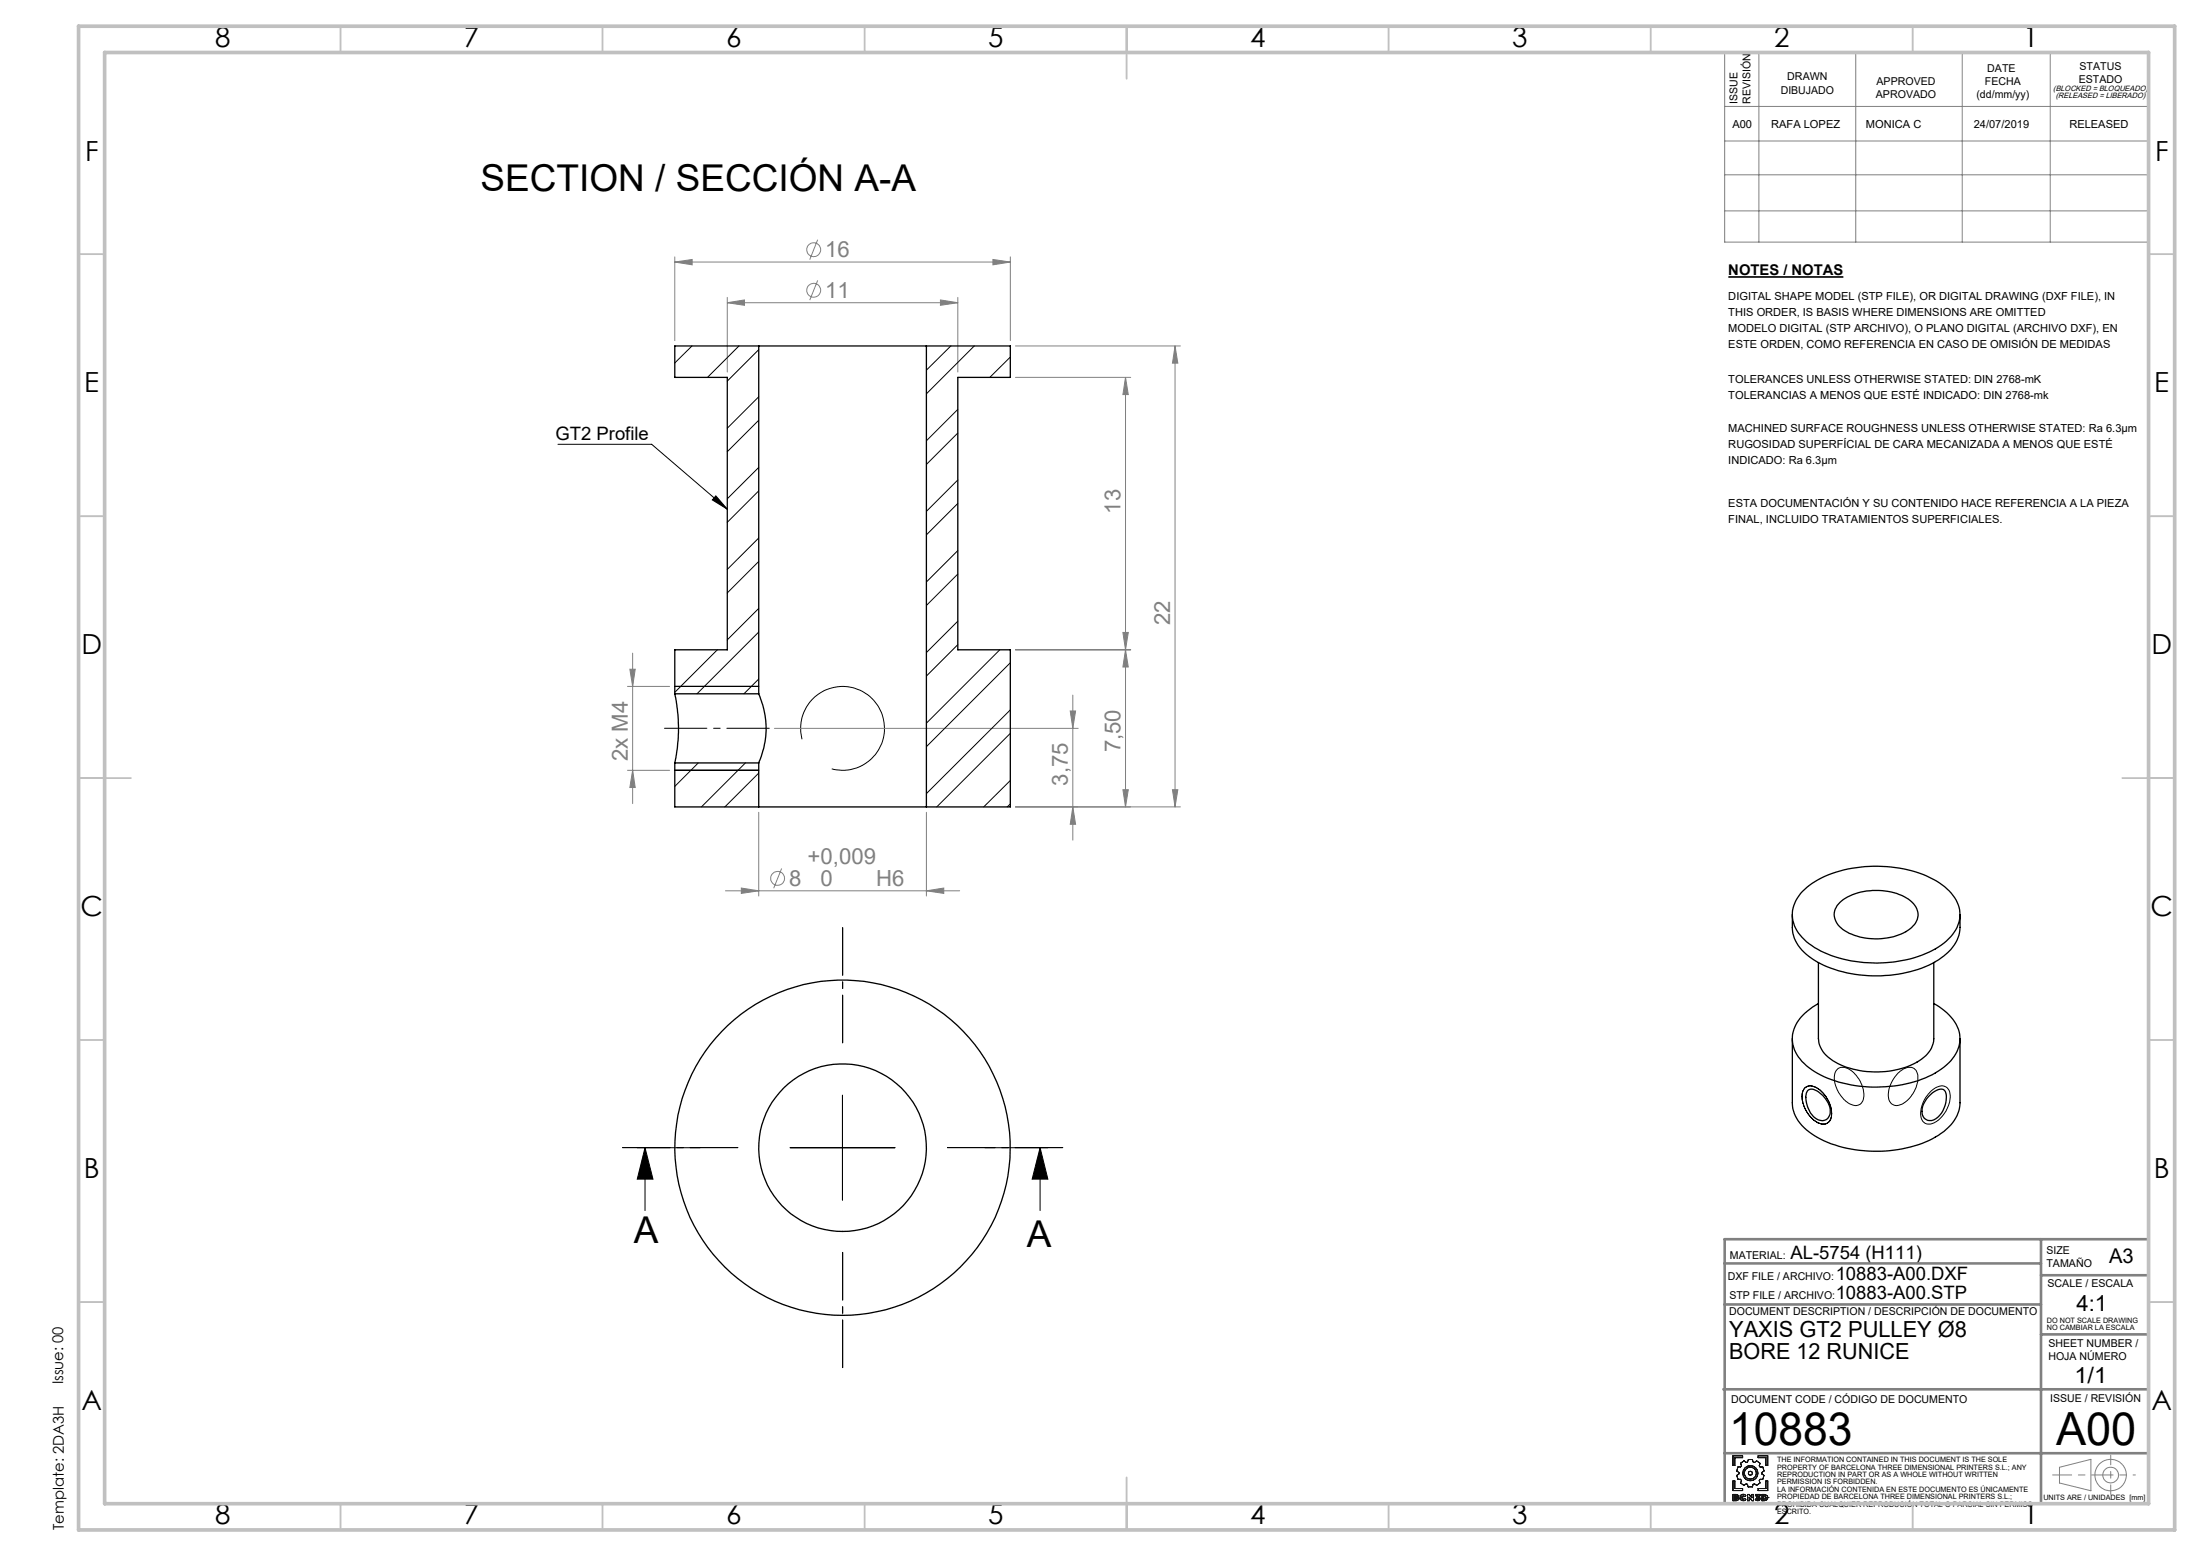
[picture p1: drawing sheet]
<svg xmlns="http://www.w3.org/2000/svg" width="420mm" height="297mm" viewBox="0 0 420 297" stroke-linecap="round" stroke-linejoin="round" font-family="sans-serif">
<path d="M329.8 52.9h22" fill="none" stroke="#000" stroke-width=".32"/>
<g fill="none" stroke="#808080" stroke-width=".19">
<path d="M329.1 10h80.9v36.2h-80.9zM335.6 10v36.2M354.1 10v36.2M374.4 10v36.2M391.2 10v36.2M329.1 20.3h80.9M329.1 26.9h80.9M329.1 33.4h80.9M128.8 50l3.3-.5v1zM128.8 49v16M128.8 50h64M138.8 57.8l3.3-.5v1z"/>
<path d="M138.8 56.8v14.2M138.8 57.8h44M156 45.8l-1.5 3.8M156 53.5l-1.5 3.8M179.5 57.3l3.3 .5-3.3 .5zM182.8 56.8v14.2M189.5 49.5l3.3 .5-3.3 .5zM192.8 49v16M329.1 40.2h80.9M193.8 72h22M193.8 66h31.4M214.8 72l.5 3.3h-1z"/>
<path d="M214.8 72v82M224.2 66l.6 3.3h-1.1zM224.2 66v88M119.7 131h8.1M120.2 127.7h1l-.5 3.3zM120.7 124.7v28.7M147.8 139h57.9M193.8 124h22M204.2 135.7h1l-.5 3.3zM204.7 132.7v27.7M214.3 120.7h1l-.5 3.3zM214.8 124l.5 3.3h-1z"/>
<path d="M119.7 147h8.1M120.7 147l.5 3.3h-1zM144.8 155v16M176.8 155v16M204.7 154l.5 3.3h-1zM214.3 150.7h1l-.5 3.3zM223.7 150.7h1.1l-.6 3.3zM225.2 154h-31.4M138.4 170h44.7M141.5 169.5l3.3 .5-3.3 .5zM149.2 165.8l-1.6 3.7M176.8 170l3.3-.5v1z"/>
<path d="M393 280.1l6-1.6v6l-6-1.4z"/>
<circle cx="155.3" cy="55.4" r="1.32"/>
<circle cx="155.3" cy="47.7" r="1.32"/>
<circle cx="148.4" cy="167.7" r="1.33"/>
<circle cx="402.7" cy="281.6" r="3"/>
<circle cx="402.8" cy="281.5" r="1.49"/>
</g>
<g fill="none" stroke="#000" stroke-width=".19">
<path d="M106.5 84.8h17.9l14.4 12.4M136.6 94.6l2.2 2.6-2.9-1.8zM128.8 131h16M128.8 147h16M153 141.1a8 8 0 0 1 7-10.1 8 8 0 0 1 8.7 8.7 8 8 0 0 1-10 7.1M121.6 219.1h12M123.1 219.1l1.5 6h-3zM123.1 219.1v12M150.8 219.1h20M160.8 209.1v20M188 219.1h12M198.5 219.1l1.5 6h-3z"/>
<path d="M198.5 219.1v12M344.4 207.6a2.22 2.22 0 0 1 2.9 .5 5.7 5.7 0 0 1 2.1 5.5 1.66 1.66 0 0 1-2.7 .6 5.8 5.8 0 0 1-2.7-6zM350.5 204.2a2.06 2.06 0 0 1 2.9 .3 5.7 5.7 0 0 1 2.1 5.5 1.67 1.67 0 0 1-2.7 .6 5.8 5.8 0 0 1-2.6-5.9zM362.2 204.9a2.65 2.65 0 0 1 3.1-.9 3.3 3.3 0 0 1 .2 3.7 4.9 4.9 0 0 1-3.7 3.3 1.9 1.9 0 0 1-1.4-2.5l.5-1.8zM368.3 208.4a2.7 2.7 0 0 1 3-.9 2.98 2.98 0 0 1 .5 3.6 5.4 5.4 0 0 1-3.5 3.5 1.69 1.69 0 0 1-1.8-2.1 6.1 6.1 0 0 1 1.8-4.1z"/>
</g>
<g fill="none" stroke="#191924" stroke-width=".19">
<path d="M330.7 277.9h1.8v.3h-1.5v1.5h-.3zM332.1 279.3l.7-.5 .4 .3 .3-.1 .1-.4h.8l.1 .4 .3 .1 .4-.3 .7 .5-.2 .5 .2 .2h.5l.2 .8-.4 .3v.2l.4 .3-.2 .8h-.5l-.2 .2 .1 .5-.6 .4-.4-.3-.3 .1-.1 .5h-.8l-.2-.5-.2-.1-.4 .3-.7-.4 .2-.5-.2-.2h-.5l-.2-.8 .4-.3v-.2l-.4-.3 .2-.8h.5l.2-.2zM335.5 277.9h1.8v1.8h-.3v-1.5h-1.5zM330.7 282.7h.3v1.4h1.5v.4h-1.8zM331 285.5l.4 .1-.4 .1zM331 286l.4 .1-.4 .1zM331.3 285.3l.3 .1 .1 .1M331.3 285.3h.2l.2 .2M331.3 285.3h-.6v1.2l.9-.1 .2-.3M331.4 285.6h.1M331.4 286.1h.1M331.7 285.5l-.2 .3 .3 .3"/>
<path d="M331.7 285.5h.1M331.8 286.1h.1M332 285.9l.2 .3 .4 .3 .6-.3M332 285.9l.1 .3 .2 .2a.69 .69 0 0 0 .9-.2M332 285.9h.1M332.4 285.9l.1 .2 .2 .1 .2-.2M332.4 285.9l.1 .2 .4-.1M332.4 285.9h.1M332.9 285.7l-.2-.2-.3 .1v.3M332.9 285.7l-.4-.1-.1 .3M332.9 286l.3 .2M333.2 285.5l-.5-.3-.5 .2-.2 .5"/>
<path d="M333.2 285.5a.67 .67 0 0 0-1.1 0l-.1 .4M333.2 285.5l-.3 .2M333.5 285.3h.3l.5 .6v-.6h.3v1.2h-.3l-.5-.7v.7h-.3zM335.1 286l.3 .2 .2-.1-.2 .1zM335.1 286l-.2 .2M335.5 284.1h1.5v-1.4h.3v1.8h-1.8zM335.6 286.1l-.4-.2v-.2l.3-.2h-.5v-.2h.8v.2l-.2 .2 .3 .4M335.6 286.1h.1M335.9 286.1l-.2 .3-.3 .1-.5-.3M335.9 286.1l-.2 .3-.4 .1-.4-.3M335.9 286.1h.1M336.2 285.3h.5l.5 .2 .2 .4-.3 .4-.9 .2z"/>
<path d="M336.6 285.5l.3 .1v.5h-.3zM337 285.9h.1M337.4 285.9h.1"/>
<circle cx="334" cy="281.2" r=".39"/>
<circle cx="334" cy="281.2" r="1.45"/>
<circle cx="334" cy="281.2" r="1.14"/>
</g>
<path d="M146.8 139h-20" fill="none" stroke="#000" stroke-width=".19" stroke-dasharray="15.2 1.3 1.3 1.3" stroke-dashoffset="7.1"/>
<path d="M160.8 199v-22M140.8 219h-22M180.8 219h22M160.8 239v22" fill="none" stroke="#000" stroke-width=".19" stroke-dasharray="15.2 1.3 1.3 1.3" stroke-dashoffset="6.1"/>
<path d="M391.7 281.5h11.1" fill="none" stroke="#808080" stroke-width=".19" stroke-dasharray="15.2 1.3 1.3 1.3" stroke-dashoffset="11.6"/>
<path d="M402.8 281.5h4.7" fill="none" stroke="#808080" stroke-width=".19" stroke-dasharray="15.2 1.3 1.3 1.3" stroke-dashoffset="14.8"/>
<path d="M402.8 277.8v7.4" fill="none" stroke="#808080" stroke-width=".19" stroke-dasharray="15.2 1.3 1.3 1.3" stroke-dashoffset="13.4"/>
<path d="M329.1 236.5h80.9v50.5h-80.9zM389.5 236.5v50.5M329.1 249h60.4M329.1 241.2h60.4M389.5 243.4h20.5M389.5 254.7h20.5M328.9 265.2h81.1M329.1 277.4h80.9" fill="none" stroke="#808080" stroke-width=".5"/>
<g fill="none" stroke="#c0c0c0" stroke-width=".35">
<path d="M65 5v5M115 5v5M165 5v5M215 5v10M265 5v5M315 5v5M365 5v5M15 48.5h5M410 48.5h5M15 98.5h5M410 98.5h5M15 148.5h10"/>
<path d="M405 148.5h10M15 198.5h5M410 198.5h5M15 248.5h5M410 248.5h5M65 287v5M115 287v5M165 287v5M215 282v10M265 287v5M315 287v5M365 287v5"/>
</g>
<path d="M15 5h400v287h-400zM20 10h390v277h-390z" fill="none" stroke="#c0c0c0" stroke-width=".7"/>
<path d="M198.5 219.1l1.5 6h-3zM123.1 219.1l1.5 6h-3z" fill="#000"/>
<g fill="#808080">
<path d="M176.8 170l3.3-.5v1zM141.5 169.5l3.3 .5-3.3 .5z"/>
<path d="M128.8 50l3.3-.5v1zM189.5 49.5l3.3 .5-3.3 .5zM138.8 57.8l3.3-.5v1zM179.5 57.3l3.3 .5-3.3 .5z"/>
<path d="M204.7 154l.5 3.3h-1zM204.2 135.7h1l-.5 3.3z"/>
<path d="M214.3 150.7h1l-.5 3.3zM214.8 124l.5 3.3h-1zM214.3 120.7h1l-.5 3.3zM214.8 72l.5 3.3h-1z"/>
<path d="M224.2 66l.6 3.3h-1.1zM223.7 150.7h1.1l-.6 3.3zM120.2 127.7h1l-.5 3.3zM120.7 147l.5 3.3h-1z"/>
</g>
<path d="M136.6 94.6l2.2 2.6-2.9-1.8z" fill="#000"/>
<g fill="none" stroke="#000" stroke-width=".25">
<path d="M144.8 66h32M144.8 66v66.4M144.8 66h-16v6h10v52h-10v8.4M176.8 66v88M176.8 66h16v6h-10v52h10v30h-16M128.8 132.4v.2a31 31 0 0 1 0 13M128.8 132.4h16M144.8 132.4a16.1 16.1 0 0 1 0 13.2M128.8 145.6h16M128.8 145.6v8.4h16M144.8 154h32M144.8 145.6v8.4"/>
<path d="M342 174.6v2.4a7.5 7.5 0 0 0 4.3 6.3 24.8 24.8 0 0 0 23 .2 8.2 8.2 0 0 0 4.7-6.4v-2.5M344 170.1a18.8 18.8 0 0 1 11.8-4.7 22.8 22.8 0 0 1 14.8 3.5 6.7 6.7 0 0 1 3.2 7.2 10.3 10.3 0 0 1-6.4 5.9 25.4 25.4 0 0 1-20.5-.8 8.5 8.5 0 0 1-4.8-5.9 6.3 6.3 0 0 1 1.9-5.2zM351.1 172.3a11.6 11.6 0 0 1 11.3-1.6 4.9 4.9 0 0 1 3.6 3.7 4.1 4.1 0 0 1-2.8 3.7 12.4 12.4 0 0 1-11.6-.7 3.2 3.2 0 0 1-.5-5.1zM342 198.3v12.2a7.5 7.5 0 0 0 4.3 6.3 24.5 24.5 0 0 0 17.5 2.3 14.8 14.8 0 0 0 9.1-5.2 5.8 5.8 0 0 0 1.1-3.4v-12.2M347 183.7v14.6a5.4 5.4 0 0 0 3.2 4.4 16.8 16.8 0 0 0 16.5-.6 4.9 4.9 0 0 0 2.3-3.8v-14.6M347 191.6a9.2 9.2 0 0 0-4.8 5.4 6.4 6.4 0 0 0 2.5 6.4 21.5 21.5 0 0 0 15.1 4 19.4 19.4 0 0 0 12-4.5 6 6 0 0 0 .1-9.2l-1.3-1.2-1.6-.9M344.9 208.2a1.59 1.59 0 0 1 2.2 .3 4.3 4.3 0 0 1 2 4.4 1.71 1.71 0 0 1-2.9 .4 5.1 5.1 0 0 1-1.4-4.8zM368 209.3a3 3 0 0 1 2.8-1.3 1.99 1.99 0 0 1 .6 2 4.3 4.3 0 0 1-2.8 3.9 1.66 1.66 0 0 1-1.8-2.2l.3-1z"/>
<circle cx="160.8" cy="219.1" r="16"/>
<circle cx="160.8" cy="219.1" r="32"/>
</g>
<g fill="none" stroke="#000" stroke-width=".19">
<path d="M132 66l-3.2 3.3M141 66l-6 6M144.8 75.7l-6 6M144.8 66.7l-6 6M181.4 66l-4.6 4.7M182.8 78.1l-6 6M185.9 66l-9.1 9.2M192.8 68.2l-3.9 3.8M144.8 89.2l-6 6M144.8 80.2l-6 6M144.8 93.7l-6 6M182.8 91.6l-6 6"/>
<path d="M182.8 82.7l-6 5.9M182.8 96.1l-6 6M144.8 107.2l-6 6M144.8 102.7l-6 6M144.8 116.1l-6 6M182.8 105.1l-6 6M182.8 118.6l-6 6M182.8 109.6l-6 6M136.9 124l-8.1 8.1M144.8 129.6l-2.8 2.8M144.8 120.6l-11.8 11.8M182.8 123l-6 6"/>
<path d="M190.8 124l-14 14M192.8 135.5l-16 16M192.8 126.5l-16 16M192.8 140l-14 14M133.2 145.6l-4.4 4.5M142.2 145.6l-8.4 8.4M144.8 147.6l-6.5 6.4M192.8 149l-5.1 5M192.8 153.5l-.6 .5"/>
</g>
<g font-size="8.7">
<text x="330" y="275.9">10883</text>
<text x="392.3" y="275.9">A00</text>
</g>
<g font-size="7.1">
<text x="91.7" y="36.5">SECTION / SECCIÓN A-A</text>
<text x="120.9" y="237.2">A</text>
<text x="196" y="238">A</text>
</g>
<g font-size="5.3">
<text x="41" y="8.9">8</text>
<text x="88.5" y="8.9">7</text>
<text x="138.5" y="8.9">6</text>
<text x="188.5" y="8.9">5</text>
<text x="238.5" y="8.9">4</text>
<text x="288.5" y="8.9">3</text>
<text x="338.5" y="8.9">2</text>
<text x="386" y="8.9">1</text>
<text x="16.2" y="30.7">F</text>
<text x="411.2" y="30.7">F</text>
<text x="16.1" y="74.9">E</text>
<text x="411.1" y="74.9">E</text>
<text x="15.5" y="124.9">D</text>
<text x="410.5" y="124.9">D</text>
<text x="15.4" y="174.9">C</text>
<text x="410.4" y="174.9">C</text>
<text x="16" y="224.9">B</text>
<text x="411" y="224.9">B</text>
<text x="15.5" y="269.2">A</text>
<text x="410.5" y="269.2">A</text>
<text x="41" y="290.9">8</text>
<text x="88.5" y="290.9">7</text>
<text x="138.5" y="290.9">6</text>
<text x="188.5" y="290.9">5</text>
<text x="238.5" y="290.9">4</text>
<text x="288.5" y="290.9">3</text>
<text x="338.5" y="290.9">2</text>
<text x="386" y="290.9">1</text>
</g>
<g font-size="4.2" fill="#808080">
<text x="157.5" y="49.1">16</text>
<text x="157.5" y="56.8">11</text>
<text x="213.8" y="98.1" transform="rotate(-90 213.8 98.1)">13</text>
<text x="223.3" y="119.3" transform="rotate(-90 223.3 119.3)">22</text>
<text x="213.8" y="143.6" transform="rotate(-90 213.8 143.6)">7,50</text>
<text x="119.8" y="145.3" transform="rotate(-90 119.8 145.3)">2x M4</text>
<text x="203.8" y="149.9" transform="rotate(-90 203.8 149.9)">3,75</text>
<text x="154.1" y="164.8">+0,009</text>
<text x="150.6" y="169.1">8</text>
<text x="156.6" y="169.1">0</text>
<text x="167.2" y="169.1">H6</text>
</g>
<g font-size="4.2">
<text x="396.2" y="250.3">4:1</text>
<text x="330" y="255.2">YAXIS GT2 PULLEY Ø8</text>
<text x="330" y="259.5">BORE 12 RUNICE</text>
<text x="395.8" y="264">1/1</text>
</g>
<text font-size="3.9" x="402.5" y="241.1">A3</text>
<g font-size="3.5">
<text x="106" y="84">GT2 Profile</text>
<text x="341.7" y="240.4">AL-5754 (H111)</text>
<text x="350.3" y="244.3">10883-A00.DXF</text>
<text x="350.3" y="247.9">10883-A00.STP</text>
</g>
<g font-size="2.8">
<text x="329.8" y="52.6">NOTES / NOTAS</text>
<text x="12.1" y="264.2" transform="rotate(-90 12.1 264.2)">Issue: 00</text>
<text x="12.2" y="292" transform="rotate(-90 12.2 292)">Template: 2DA3H</text>
</g>
<g font-size="2.1">
<text x="339.8" y="17.9">DIBUJADO</text>
<text x="341.1" y="15.4">DRAWN</text>
<text x="358.1" y="16.3">APPROVED</text>
<text x="378.8" y="16.3">FECHA</text>
<text x="379.2" y="13.8">DATE</text>
<text x="396.7" y="15.8">ESTADO</text>
<text x="396.8" y="13.3">STATUS</text>
<text x="331.5" y="19.8" transform="rotate(-90 331.5 19.8)">ISSUE</text>
<text x="334" y="19.8" transform="rotate(-90 334 19.8)">REVISIÓN</text>
<text x="357.9" y="18.8">APROVADO</text>
<text x="377.1" y="18.8">(dd/mm/yy)</text>
<text x="330.6" y="24.3">A00</text>
<text x="338" y="24.3">RAFA LOPEZ</text>
<text x="356.1" y="24.3">MONICA C</text>
<text x="376.6" y="24.3">24/07/2019</text>
<text x="394.9" y="24.3">RELEASED</text>
<text x="329.8" y="57.2">DIGITAL SHAPE MODEL (STP FILE), OR DIGITAL DRAWING (DXF FILE), IN</text>
<text x="329.8" y="60.3">THIS ORDER, IS BASIS WHERE DIMENSIONS ARE OMITTED</text>
<text x="329.8" y="63.4">MODELO DIGITAL (STP ARCHIVO), O PLANO DIGITAL (ARCHIVO DXF), EN</text>
<text x="329.8" y="66.5">ESTE ORDEN, COMO REFERENCIA EN CASO DE OMISIÓN DE MEDIDAS</text>
<text x="329.8" y="73">TOLERANCES UNLESS OTHERWISE STATED: DIN 2768-mK</text>
<text x="329.8" y="76.2">TOLERANCIAS A MENOS QUE ESTÉ INDICADO: DIN 2768-mk</text>
<text x="329.8" y="82.4">MACHINED SURFACE ROUGHNESS UNLESS OTHERWISE STATED: Ra 6.3µm</text>
<text x="329.8" y="85.5">RUGOSIDAD SUPERFÍCIAL DE CARA MECANIZADA A MENOS QUE ESTÉ</text>
<text x="329.8" y="88.6">INDICADO: Ra 6.3µm</text>
<text x="329.8" y="96.8">ESTA DOCUMENTACIÓN Y SU CONTENIDO HACE REFERENCIA A LA PIEZA</text>
<text x="329.8" y="99.9">FINAL, INCLUIDO TRATAMIENTOS SUPERFICIALES.</text>
<text x="390.5" y="239.4">SIZE</text>
<text x="329.7" y="244.3">DXF FILE / ARCHIVO:</text>
<text x="330.1" y="240.4">MATERIAL:</text>
<text x="390.5" y="241.9">TAMAÑO</text>
<text x="390.7" y="245.6">SCALE / ESCALA</text>
<text x="330" y="251">DOCUMENT DESCRIPTION / DESCRIPCIÓN DE DOCUMENTO</text>
<text x="330" y="247.9">STP FILE / ARCHIVO:</text>
<text x="390.9" y="257.1">SHEET NUMBER /</text>
<text x="390.9" y="259.6">HOJA NÚMERO</text>
<text x="330.3" y="267.7">DOCUMENT CODE / CÓDIGO DE DOCUMENTO</text>
<text x="391.2" y="267.5">ISSUE / REVISIÓN</text>
</g>
<g font-size="1.5">
<text x="391.8" y="17.4">(BLOCKED = BLOQUEADO)</text>
<text x="392.3" y="18.8">(RELEASED = LIBERADO)</text>
</g>
<g font-size="1.4">
<text x="390.6" y="252.5">DO NOT SCALE DRAWING</text>
<text x="390.6" y="253.9">NO CAMBIAR LA ESCALA</text>
<text x="339.1" y="279.1">THE INFORMATION CONTAINED IN THIS DOCUMENT IS THE SOLE</text>
<text x="339.1" y="280.5">PROPERTY OF BARCELONA THREE DIMENSIONAL PRINTERS S.L.; ANY</text>
<text x="339.1" y="281.9">REPRODUCTION IN PART OR AS A WHOLE WITHOUT WRITTEN</text>
<text x="339.1" y="283.3">PERMISSION IS FORBIDDEN.</text>
<text x="339.1" y="284.7">LA INFORMACIÓN CONTENIDA EN ESTE DOCUMENTO ES ÚNICAMENTE</text>
<text x="339.1" y="286.1">PROPIEDAD DE BARCELONA THREE DIMENSIONAL PRINTERS S.L.;</text>
<text x="339.1" y="287.6">PROHIBIDA CUALQUIER REPRODUCIÓN TOTAL O PARCIAL SIN PERMISO</text>
<text x="389.9" y="286.3">UNITS ARE / UNIDADES [mm]</text>
<text x="339.1" y="289">ESCRITO.</text>
</g>
</svg>
